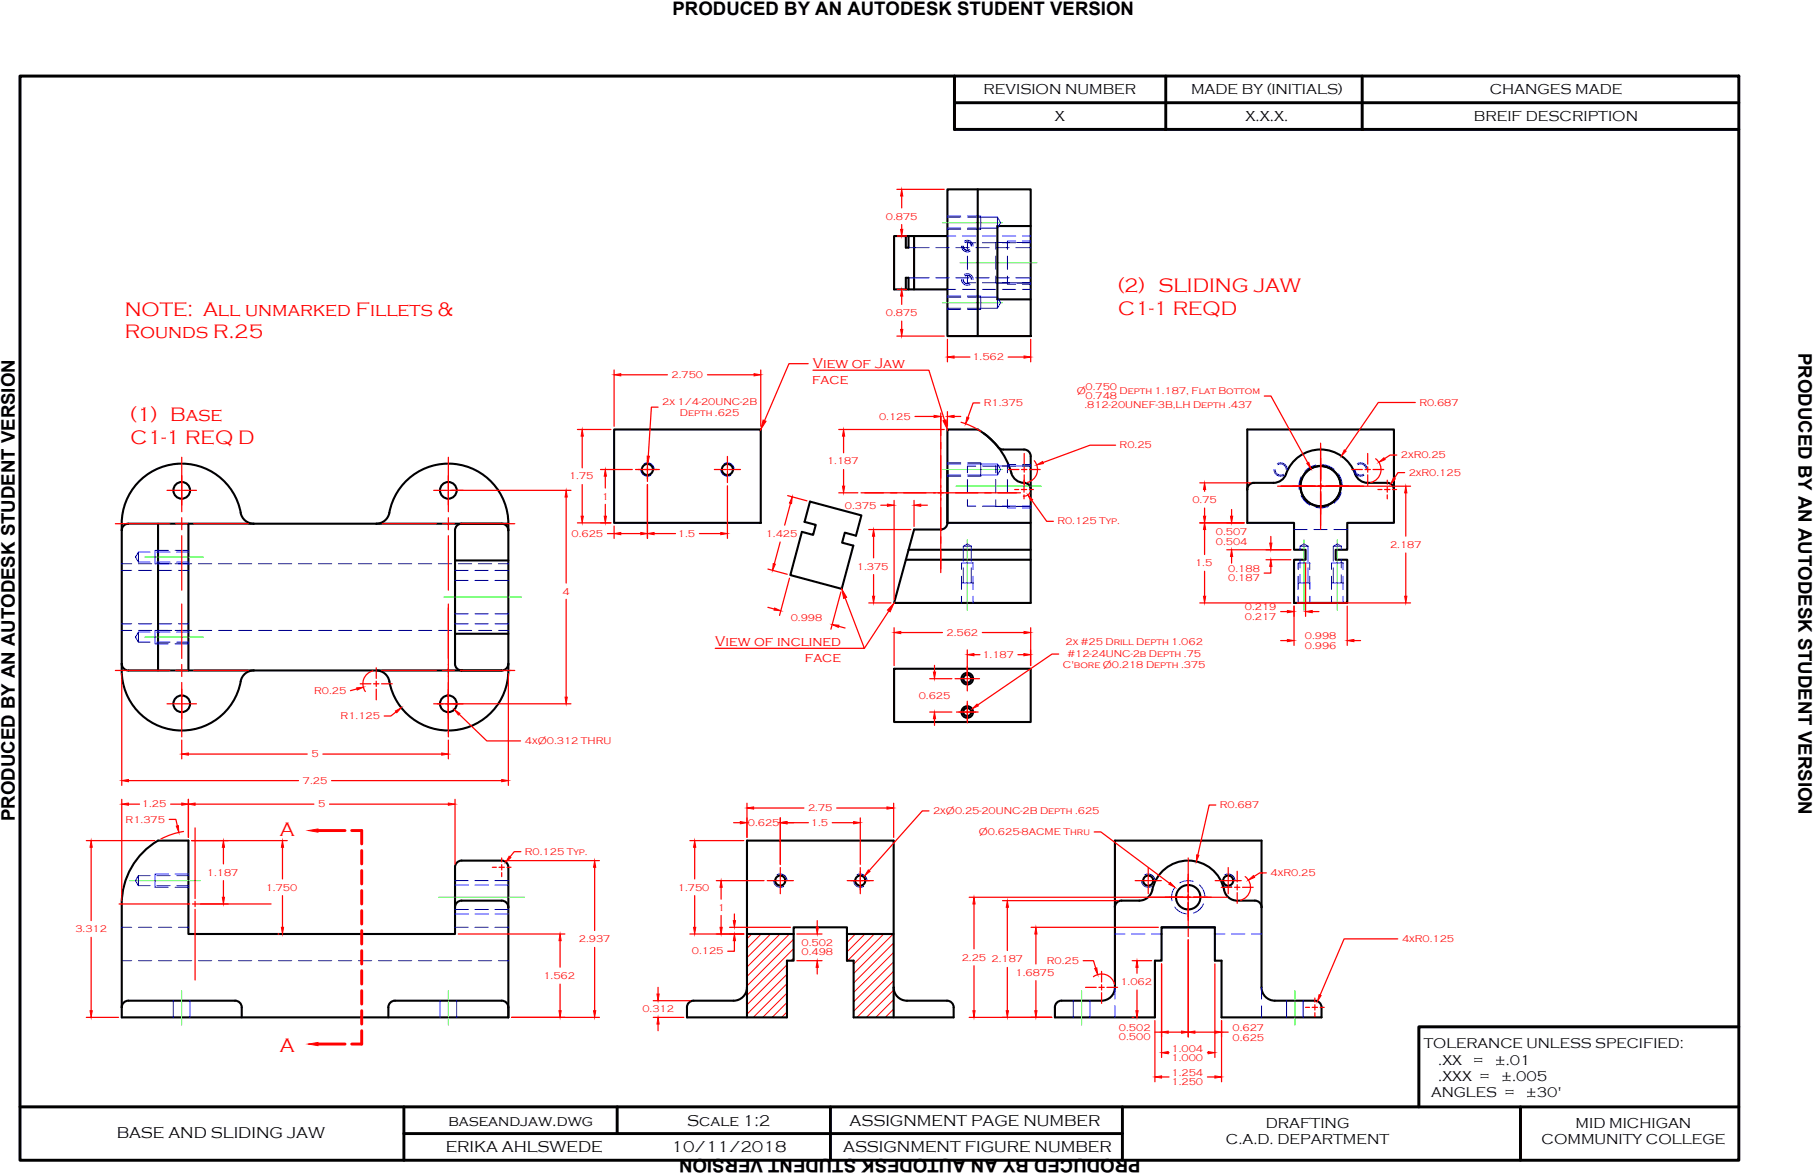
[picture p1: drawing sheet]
<svg xmlns="http://www.w3.org/2000/svg" width="432mm" height="279mm" viewBox="0 0 432 279" stroke-linecap="round" stroke-linejoin="round" font-family="sans-serif">
<!-- layer: OBJECT LINES -->
<g fill="none" stroke="#000" stroke-width=".5">
<path d="M4.8 18.1h222.5v12.7h186.8v213.6h-76.2v19h-333.1zM215.7 56.2v2.7h.7v-2.7M217.7 56.2v12.7M225.6 45.1h19.9v34.9h-19.9zM225.6 56.2h-12.7v12.7h12.7M232.9 45.1v34.9M245.5 53.8h-7.9v17.4h7.9M215.7 68.9v-2.8h.7v2.8M146.3 102.2h34.9v22.2h-34.9zM192.9 119.4l12.3 3.3-1.3 4.8-2.7-.7-.6 2.3 2.6 .8-2.7 10.2-12.3-3.2 2.8-10.3 2.7 .7 .6-2.4-2.7-.7zM225.6 111.7v12.7M232.9 102.2h-7.3v22.2"/>
<path d="M232.9 102.2a17.5 17.5 0 0 1 4.8 4.2M234.3 103.1l1.6 1.3 1.8 2M237.7 106.4l.5 .4 .7 .2h5a1.57 1.57 0 0 1 1.6 1.6v7.9M237.7 106.4a17.5 17.5 0 0 1 3.2 6.2M240.9 112.6a3.5 3.5 0 0 0 3.6 2.4l.7 .6 .3 .9M245.5 116.5v27h-32.6l4.8-17.5h6.4a1.59 1.59 0 0 0 1.5-1.6M297.1 116.5a1.58 1.58 0 0 1 1.6-1.6h4.6a3.5 3.5 0 0 0 3.4-3 8.8 8.8 0 0 1 8.6-4.9 8.8 8.8 0 0 1 7.7 6.3 3.2 3.2 0 0 0 2.7 1.6h4.7a1.59 1.59 0 0 1 1.6 1.6M297.1 102.2h34.9v22.2h-11.1v6.4h-2.8v2.4h2.8v10.3h-12.7v-10.3h2.7v-2.4h-2.7v-6.4h-11.1zM37.6 124.6v35M44.9 124.6v35M60.4 124.6a3.1 3.1 0 0 1-3.1-2.6 14.3 14.3 0 0 0-15.3-11.6 14.3 14.3 0 0 0-13 14.2v35a14.3 14.3 0 0 0 13.3 14.2 14.3 14.3 0 0 0 15.2-12.3 3.2 3.2 0 0 1 2.9-1.9M108.4 133.4h12.7"/>
<path d="M110 124.6a1.58 1.58 0 0 0-1.6 1.6v31.8a1.59 1.59 0 0 0 1.6 1.6M119.5 124.6a1.59 1.59 0 0 1 1.6 1.6M121.1 124.6a14.3 14.3 0 0 0-13.4-14.2 14.3 14.3 0 0 0-15.1 12.3 3.2 3.2 0 0 1-3 1.9M121.1 124.6h-90.5a1.59 1.59 0 0 0-1.6 1.6M121.1 124.6v35a14.3 14.3 0 0 1-13.4 14.2 14.3 14.3 0 0 1-15.1-12.3 3.2 3.2 0 0 0-3-1.9M215.7 133.2h29.8M216.4 130.8h29.1M225.6 124.4h19.9M29 158a1.59 1.59 0 0 0 1.6 1.6h88.9a1.59 1.59 0 0 0 1.6-1.6M108.4 150.8h12.7M212.9 159.2h32.6v12.6h-32.6zM108.4 215.9a1.58 1.58 0 0 1 1.6-1.6h9.5a1.59 1.59 0 0 1 1.6 1.6"/>
<path d="M108.4 206.4a1.59 1.59 0 0 1 1.6-1.6h9.5a1.57 1.57 0 0 1 1.6 1.6M108.4 206.4v15.9h-63.5v-22.2h-7.3a17.4 17.4 0 0 0-8.6 15v27h92.1v-35.7M298.9 214.3a1.59 1.59 0 0 1 1.6 1.6M298.9 214.3h-4.2a3.2 3.2 0 0 1-3.2-2.5 8.8 8.8 0 0 0-8.9-7 8.8 8.8 0 0 0-8.3 7.6 3.2 3.2 0 0 1-3 1.9h-4.2a1.59 1.59 0 0 0-1.6 1.6M29 239.7a1.59 1.59 0 0 1 1.6-1.6l25.4 .1a1.57 1.57 0 0 1 1.6 1.5v2.4M121.1 239.7a1.58 1.58 0 0 0-1.6-1.5l-25.4-.1a1.59 1.59 0 0 0-1.6 1.6v2.4M177.9 222.3h11.1M177.9 235a3.2 3.2 0 0 1-3.2 3.2M189 222.3v6.3h-1.6v13.5h-23.8v-2.4a1.59 1.59 0 0 1 1.6-1.6l9.5 .1M189 222.3v-1.6h12.7v1.6M201.7 222.3v6.3h1.6v13.5h23.8v-2.4a1.58 1.58 0 0 0-1.6-1.5h-9.5a3.2 3.2 0 0 1-3.2-3.2M201.7 222.3h11.1"/>
<path d="M276.6 220.7h12.7M303.6 238.2a3.2 3.2 0 0 1-3.1-3.2v-34.9h-35v34.9a3.2 3.2 0 0 1-3.1 3.2h-9.6a1.57 1.57 0 0 0-1.6 1.5M303.6 238.2l9.6-.1a1.59 1.59 0 0 1 1.5 1.6v2.4h-23.8v-13.5h-1.6v-7.9h-12.7v7.9h-1.5v13.5h-23.9v-2.4M177.9 242.1v-42h34.9v42"/>
<circle cx="43.3" cy="116.7" r="1.98"/>
<circle cx="106.8" cy="116.7" r="1.98"/>
<circle cx="154.2" cy="111.7" r="1.32"/>
<circle cx="173.2" cy="111.7" r="1.32"/>
<circle cx="314.5" cy="115.7" r="4.8"/>
<circle cx="43.3" cy="167.5" r="1.98"/>
<circle cx="106.8" cy="167.5" r="1.98"/>
<circle cx="230.4" cy="161.5" r="1.38"/>
<circle cx="230.4" cy="169.5" r="1.38"/>
<circle cx="230.4" cy="161.5" r=".95"/>
<circle cx="230.4" cy="169.5" r=".95"/>
<circle cx="185.8" cy="209.6" r="1.2"/>
<circle cx="204.9" cy="209.6" r="1.2"/>
<circle cx="273.5" cy="209.6" r="1.2"/>
<circle cx="283" cy="213.5" r="2.91"/>
<circle cx="292.5" cy="209.6" r="1.2"/>
</g>
<!-- layer: HIDDEN -->
<g fill="none" stroke="#00f" stroke-width=".24">
<path d="M216.4 58.9h4.9M222.9 58.9h3.1M225.6 56.2h2M225.6 54.3h3.2M225.6 51.7h3.2M225.6 51.4h3.2M225.6 54.6h3.2M227.6 58.9h3.2M229 58.6a1.39 1.39 0 0 0 2.1 1.2M229.2 56.2h3.2M229.3 58.6a1.05 1.05 0 0 0 1.6 .9M229.4 58.6a.93 .93 0 0 0 1.5 .8"/>
<path d="M229.7 57.4a1.39 1.39 0 0 1 2.1 1.2M229.8 57.7a1.05 1.05 0 0 1 1.6 .9M229.9 57.7a.95 .95 0 0 1 1.4 .9M230.4 51.4h3.2v3.2h-3.2M230.4 51.7h7.2v2.6h-7.2M232.4 57.8h-2v1.6M232.4 58.9h3.2M234 56.2h3.2M234 57.8h3.2M237.2 58.9h3.1M237.6 51.7l.7 1.3-.7 1.3M238.7 56.2h3.2"/>
<path d="M238.7 57.8h3.2M240.5 57.7h-3.3v1.7M241.9 57.4h-2v2M241.9 58.9h3.6M242.1 57.7h3.4M243.5 56.2h2M243.5 57.8h2M243.5 57.4h2M216.4 66.1h4.9M222.9 66.1h3.1M225.6 68.9h2M225.6 73.4h3.2"/>
<path d="M225.6 70.7h3.2M225.6 70.5h3.2M225.6 73.6h3.2M227.6 66.1h3.2M229 66.5a1.39 1.39 0 0 0 2.1 1.2M229.2 68.9h3.2M229.3 66.5a1.05 1.05 0 0 0 1.6 .9M229.4 66.5a.93 .93 0 0 0 1.5 .8M229.7 65.3a1.39 1.39 0 0 1 2.1 1.2M229.8 65.6a1.05 1.05 0 0 1 1.6 .9M229.9 65.7a.95 .95 0 0 1 1.4 .8M230.4 70.5h3.2v3.1h-3.2"/>
<path d="M230.4 70.7h7.2v2.7h-7.2M230.4 60.9v3.2M230.4 65.7v1.6h2M232.4 66.1h3.2M234 68.9h3.2M234 67.3h3.2M237.2 65.7v1.6h3.3h-3.3M237.2 60.9v3.2M237.2 66.1h3.1M237.6 70.7l.7 1.4-.7 1.3M238.7 68.9h3.2M238.7 67.3h3.2"/>
<path d="M239.9 65.7v2h2M239.9 60.9v3.2M241.9 66.1h3.6M242.1 67.3h3.4M243.5 68.9h2M243.5 67.3h2M243.5 67.7h2M152.6 111.7a1.57 1.57 0 0 0 2.4 1.4M153.4 110.4a1.58 1.58 0 0 1 2.4 1.3M171.7 111.7a1.57 1.57 0 0 0 2.4 1.4M172.5 110.4a1.58 1.58 0 0 1 2.3 1.3M225.6 113.1h3.2"/>
<path d="M225.6 110.4h3.2M225.6 110.2h3.2M225.6 113.3h3.2M230.4 110.4h7.2v2.7h-7.2M230.4 118.9v1.6h2M230.4 110.2h3.2v3.1h-3.2M230.4 114.1v3.2M232.4 110.9h-2v1.6M234 110.9h3.2M237.2 118.9v1.6h3.3h-3.3M237.2 114.1v3.2M237.6 110.4l.7 1.3-.7 1.4"/>
<path d="M238.7 110.9h3.2M239.9 118.9v2h2M239.9 114.1v3.2M240.5 110.9h-3.3v1.6M241.9 110.6h-2v1.9M242.1 110.9h3.4M243.5 110.9h2M243.5 110.6h2M303.4 111.7a1.57 1.57 0 0 0 2.4 1.4M303.7 111.7a1.32 1.32 0 0 0 2 1.2M304.2 110.4a1.58 1.58 0 0 1 2.4 1.3M304.3 110.6a1.32 1.32 0 0 1 2 1.1"/>
<path d="M309.9 113.5l-.4 1.3-.1 1.7M309.9 118l.7 1.1 1.4 1.1M313.4 110.7l-1.3 .5-1.4 1M314.9 110.6l1.7 .4 1.1 .7M318.8 112.8l.6 1.1 .3 1.8M319.5 117.2l-.8 1.5-.9 1M322.5 111.7a1.57 1.57 0 0 0 2.4 1.4M322.7 111.7a1.32 1.32 0 0 0 2 1.2M323.3 110.4a1.58 1.58 0 0 1 2.3 1.3M323.4 110.6a1.32 1.32 0 0 1 2 1.1M29 134.2h2.4M29 135.8h2.4"/>
<path d="M33 131.4v2.4l-.7-1.2zM33 134.2h3.1M33 135.8h3.1M33 133.8h2.7M33 131.4h2.7M37.3 133.8h3.2M37.3 131.4h3.2M37.7 135.8h3.2M40.1 131h-3.2v3.2h4M41.7 134.2h4M41.7 131h3.2M42.1 133.8h2.8"/>
<path d="M42.1 131.4h2.8M42.5 135.8h2.4M47.3 134.2h3.1M52 134.2h3.2M56.8 134.2h3.2M61.5 134.2h3.2M66.3 134.2h3.2M71.1 134.2h3.1M75.8 134.2h3.2M80.6 134.2h3.2M85.4 134.2h3.1M90.1 134.2h3.2"/>
<path d="M94.9 134.2h3.2M99.6 134.2h3.2M104.4 134.2h3.2M108.4 135.8h3.1M108.4 138.1h3.1M109.2 134.2h3.1M113.1 135.8h3.2M113.1 138.1h3.2M113.9 134.2h3.2M117.9 135.8h3.2M117.9 138.1h3.2M118.7 134.2h2.4"/>
<path d="M229 135.6v-1.6h2.8v1.6M229 137.1v1.6M229.4 130l1-.5 .9 .5M229.4 135.2v3.5M231.3 130h-1.9v3.6M231.3 130v3.6M231.3 135.2v3.5M231.8 137.1v1.6M234 120.5h3.2M238.7 120.5h3.2M242.1 120.5h3.4M243.5 120.5h2"/>
<path d="M243.5 120.9h2M308.2 126h3.2M309.2 135.6v-1.6h2.7v1.6M309.2 137.1v1.6M309.6 130l1-.5 .9 .5M309.6 133.2v2M309.6 136.8v1.9M311.5 130h-1.9v.8M311.5 130v3.6M311.5 135.2v3.5M311.9 137.1v1.6M312.9 126h3.2"/>
<path d="M316.4 120.5l-1.2 .3-1.8-.1M317.1 135.6v-1.6h2.8v1.6M317.1 137.1v1.6M317.6 130l.9-.5 1 .5M317.6 135.2v3.5M317.7 126h3.2M319.5 130h-1.9v3.6M319.5 130v.8M319.5 133.2v2M319.5 136.8v1.9M319.9 137.1v1.6M29 150h2.4"/>
<path d="M29 148.5h2.4M33 150.4v2.4l-.7-1.2zM33 150h3.1M33 148.5h3.1M33 152.8h2.7M33 150.4h2.7M37.3 152.8h3.2M37.3 150.4h3.2M37.7 150h3.2M37.7 148.5h3.2M40.1 150h-3.2v3.2h3.2M41.7 150h4"/>
<path d="M41.7 153.2h3.2M42.1 152.8h2.8M42.1 150.4h2.8M42.5 148.5h2.4M47.3 150h3.1M52 150h3.2M56.8 150h3.2M61.5 150h3.2M66.3 150h3.2M71.1 150h3.1M75.8 150h3.2M80.6 150h3.2"/>
<path d="M85.4 150h3.1M90.1 150h3.2M94.9 150h3.2M99.6 150h3.2M104.4 150h3.2M108.4 148.5h3.1M108.4 146.1h3.1M109.2 150h3.1M113.1 148.5h3.2M113.1 146.1h3.2M113.9 150h3.2M117.9 148.5h3.2"/>
<path d="M117.9 146.1h3.2M118.7 150h2.4M229 140.3v-1.6h2.8v1.6M229 141.9v1.6M231.8 141.9v1.6M309.2 140.3v-1.6h2.8v1.6M309.2 141.9v1.6M312 141.9v1.6M317.1 140.3v-1.6h2.8v1.6M317.1 141.9v1.6M319.9 141.9v1.6M229.3 161.5a1.04 1.04 0 0 0 1.6 .9"/>
<path d="M229.3 169.5a1.04 1.04 0 0 0 1.6 .9M229.8 160.6a1.06 1.06 0 0 1 1.6 .9M229.8 168.6a1.06 1.06 0 0 1 1.6 .9M33 208.4v2.4l-.7-1.2zM33 210.8h2.7M33 208.4h2.7M37.3 210.8h3.2M37.3 208.4h3.2M40.1 208h-3.2v3.2h3.2M41.7 211.2h3.2M41.7 208h3.2M42.1 210.8h2.8"/>
<path d="M42.1 208.4h2.8M108.4 217.5h3.1M108.4 209.6h3.1M108.4 216.5h3.1M108.4 210.6h3.1M113.1 217.5h3.2M113.1 209.6h3.2M113.1 216.5h3.2M113.1 210.6h3.2M117.9 217.5h3.2M117.9 209.6h3.2M117.9 216.5h3.2"/>
<path d="M117.9 210.6h3.2M184.3 209.6a1.57 1.57 0 0 0 2.3 1.3M185 208.2a1.59 1.59 0 0 1 2.4 1.4M203.3 209.6a1.57 1.57 0 0 0 2.4 1.3M204.1 208.2a1.59 1.59 0 0 1 2.4 1.4M271.9 209.6a1.58 1.58 0 0 0 2.4 1.3M272.7 208.2a1.59 1.59 0 0 1 2.4 1.4M279.8 211.2a3.8 3.8 0 0 0-.7 3.2M279.8 215.9a3.9 3.9 0 0 0 2.8 1.6M284.2 209.8a4 4 0 0 0-3.2 .3M285.7 210.6a4 4 0 0 1 1.3 2.9M286.6 215.1a3.9 3.9 0 0 1-2.4 2.2"/>
<path d="M290.9 209.6a1.58 1.58 0 0 0 2.4 1.3M291.7 208.2a1.59 1.59 0 0 1 2.4 1.4M29 228.6h2.4M29 220.7h2.4M33 228.6h3.1M33 220.7h3.1M37.7 228.6h3.2M37.7 220.7h3.2M41.3 238.2v3.9M42.5 228.6h3.2M42.5 220.7h2.4M45.2 238.2v3.9"/>
<path d="M47.3 228.6h3.1M52 228.6h3.2M56.8 228.6h3.2M61.5 228.6h3.2M66.3 228.6h3.2M71.1 228.6h3.1M75.8 228.6h3.2M80.6 228.6h3.2M85.4 228.6h3.1M90.1 228.6h3.2M94.9 228.6h3.2M99.6 228.6h3.2"/>
<path d="M104.4 228.6h3.2M104.8 238.2v3.9M108.4 220.7h3.1M108.8 238.2v3.9M109.2 228.6h3.1M113.1 220.7h3.2M113.9 228.6h3.2M117.9 220.7h3.2M118.7 228.6h2.4M255.6 238.2v3.9M259.6 238.2v3.9M265.5 222.3h2.4"/>
<path d="M265.5 235v2.8M265.5 239.3v2.8M269.5 222.3h3.2M274.3 222.3h2.3M289.3 222.3h2.4M293.3 222.3h3.2M298.1 222.3h2.4M300.5 235v2.8M300.5 239.3v2.8M306.4 238.2v3.9M310.4 238.2v3.9"/>
</g>
<!-- layer: CENTERLINE -->
<g fill="none" stroke="#0f0" stroke-width=".24">
<path d="M224.4 53h14.3M224.4 72.1h14.3M228.6 62.5h18.4M224.4 111.7h14.3M227.7 115.7h20.3M34.5 132.6h13.9M230.4 128.5v16.7M310.6 128.5v16.7M318.5 128.5v16.7M34.5 151.6h13.9M105.7 142.1h18.5M30.8 209.6h16.9"/>
<path d="M104.5 213.5h20.4M43.3 235.8v8.1M106.8 235.8v8.1M257.6 235.8v8.1M308.4 235.8v8.1"/>
</g>
<!-- layer: SECTION LINES -->
<g fill="none" stroke="#f00" stroke-width=".24">
<path d="M179 222.3l-1.1 1.1M181.3 222.3l-3.4 3.4M183.5 222.3l-5.6 5.6M185.8 222.3l-7.9 7.9M187.4 229.6l-9.5 9.5M187.4 231.9l-9.5 9.5M187.4 234.1l-8 8M187.4 236.3l-5.7 5.8M187.4 238.6l-3.5 3.5M188 222.3l-10.1 10.1M189 223.5l-11.1 11.1M189 225.8l-11.1 11.1"/>
<path d="M189 228l-.6 .6M203.7 222.3l-2 2M206 222.3l-4.3 4.2M208.2 222.3l-6.3 6.3M210.5 222.3l-7.2 7.1M212.7 222.3l-9.4 9.4M212.8 224.4l-9.5 9.5M212.8 226.7l-9.5 9.5M212.8 228.9l-9.5 9.5M212.8 231.2l-9.5 9.5M212.8 233.4l-8.7 8.7M212.8 235.6l-6.4 6.5"/>
<path d="M212.8 237.9l-4.2 4.2M187.4 240.8l-1.2 1.3M212.8 240.1l-1.9 2"/>
</g>
<!-- layer: CUTTING PLANE LINE -->
<g fill="none" stroke="#f00" stroke-width=".7">
<path d="M75.7 197.7h6.5M83.8 197.7h2.3v3.1M86.1 202.4v3.2M86.1 207.2v3.2M86.1 212v3.1M86.1 216.7v3.2M86.1 221.5v3.2M86.1 226.3v3.1M86.1 231v3.2M86.1 235.8v3.2M75.7 248.5h6.5M86.1 240.5v3.2"/>
<path d="M86.1 245.3v3.2h-2.3"/>
</g>
<g fill="#f00" stroke="#f00" stroke-width=".24">
<path d="M73.4 197.7l2.3-.4v.7z"/>
<path d="M73.4 248.5l2.3-.4v.8z"/>
</g>
<!-- layer: DIMENSIONS -->
<g fill="none" stroke="#f00" stroke-width=".3">
<path d="M213.6 45.1h11.3M213.7 56.2h2.2M214.8 46.7v2.8M214.8 53.4v1.2M213.6 80h11.3M213.7 68.9h2.2M214.8 70.5v1.9M214.8 76.4v2M146.3 88.1v13.4M147.8 89.2h11.2M156.7 96.9h-1.6l-.7 11.7M168.5 89.2h11.1"/>
<path d="M181.2 88.1v13.4M192.5 86.6h-4.6l-5.8 13.5M193.6 88.1h27.6l3.8 11.9M217.9 99.1h4.6M224.1 98.3v38M225.6 80.8v5.3M225.6 98v3.5M227.2 99.1h1.6M227.2 85h3.8M233.4 95.9h-1.6l-1.3 3.5M240.1 85h3.8M245.5 80.8v5.3"/>
<path d="M301.1 94.3h1.6l8.8 15.9M337.1 95.8h-8.8l-7.9 11.4M39.8 116.7h3.1M43.1 116.7h.4M43.3 108.8v13M43.7 116.7h3.1M103.3 116.7h3.1M106.6 116.7h.4M106.8 108.8v13M107.2 116.7h28.8M134.8 118.3v20.5M137.5 102.2h8"/>
<path d="M138.7 103.8v7.5M138.7 115.3v7.6M143 111.7h7.6M144.2 113.3v2.9M151.4 111.7h5.6M154.2 108.9v5.7M154.2 115.3v12.8M170.1 111.7h2.8M173.1 111.7h.3M173.2 108.6v2.8M173.2 111.6v.3M173.2 112.1v2.8"/>
<path d="M173.2 115.6v12.5M173.6 111.7h2.8M187.6 118l4.6 1.2M188.3 119.8l-1.4 5.2M199.8 117.3h4.5M199.8 102.2h25.1M200.9 103.8v4M200.9 111.7v4M205.1 117.3h37.9M212.9 119.1v23.6M217.7 119.1v6.2M228.9 100.5l2.1 .8 2.6 1.4"/>
<path d="M240.1 111.7h2.6M241.7 116.5h.9M243.3 116.5h1.2M243.3 111.7h1.3M243.9 114.3v.9M243.9 115.9v1.2M243.9 117.8v.9M243.9 107.9v2.6M243.9 111.1v1.3M243.9 113v2.5M245.2 116.5h.9M245.2 111.7h2.5"/>
<path d="M245.3 117.2l-.5 .6-1.1 .3M245.7 119.1l3.6 5h1.6M246.3 109.7a3.2 3.2 0 0 1-1.7 5.1M265.7 105.9h-6.1l-11.2 4.2M285.8 114.9h12.1M286.9 116.5v.4M304.3 115.7h31.7M314.5 105.5v9.2M314.5 114.8v1.8M314.5 116.7v9.3M321.9 111.7h2.6M325.1 111.7h1.3"/>
<path d="M325.7 107.9v2.6M325.7 111.1v1.3M325.7 113v2.5M327 111.7h2.6M327.6 109.2a3.2 3.2 0 0 1 1.3 3.2 3.2 3.2 0 0 1-2.4 2.4M328.2 116.5h.9M329.8 116.5h1.2M330.4 114.3v.9M330.4 115.9v1.2M330.4 117.8v.9M331.7 116.5h.9M332.7 108.3h-1.6l-1.3 .9"/>
<path d="M334.5 112.5h-1.5l-.9 1.3M334.8 117.3v10.3M27.5 124.6h12.9M41.9 124.6h2.8M43.3 123.2v2.9M43.3 127.5v13M46.1 124.6h13M91 124.6h12.9M105.4 124.6h2.8M106.8 123.2v2.9M106.8 127.5v13M109.6 124.6h13"/>
<path d="M137.5 124.4h8M144.2 120v2.9M144.7 127h1.6M146.3 125.2v2.9M147.8 127h4.8M155.8 127h5.1M166.6 127h5.1M182.9 135.4l4.6 1.3M185.8 129l-1.4 5.2M188 137.6l-2.3 8.9M206.9 126h10M208.1 127.6v5.2"/>
<path d="M208.1 136.7v5.2M209.8 120.2h1.6M219.3 120.2h1.6M285.8 124.4h10.5M286.9 120.9v2M286.9 126v6M286.9 136v5.9M292.2 130.8h15.2M293.3 121.3v1.6M293.3 132.4v1.6M301.5 133.2h5.9M302.7 134.8v1.6h-1.6"/>
<path d="M302.7 127.7v1.6M310.9 134v12.7M334.8 131.6v10.3M27.5 159.6h12.9M41.9 159.6h2.8M43.3 143.8v12.9M43.3 158.1v2.9M46.1 159.6h13M88.8 159.6a3.2 3.2 0 0 0-1.8 5M89.6 158.9v2.6M91 159.6h31.6M106.8 143.8v31.6"/>
<path d="M134.8 142.6v23.3M182.9 144.5l1.5 .4M199.7 149.1l1.6 .4M200.3 140.9l-2.4 8.8M201.3 142.3l4.6 12h-35.6M206.9 143.5h5.3M211.7 145.4l-5.8 8.9M212.9 149.4v9M214.5 150.5h10M222.6 158.3v1.6M230.4 154.7v6.5M232 155.8h1.4"/>
<path d="M234 150.5h9.9M242.4 155.8h1.5M245.4 154.7v3.7M245.5 149.4v9M252.1 155.7h-1.5l-17.7 12.1M285.8 143.5h21.6M305 145.6h1.6M305 152.5h1.6M308.2 144.3v9.3M309 143.5h27M312.5 145.6h1.6M320.9 144.3v9.3"/>
<path d="M322.5 152.5h1.5M29 160.3v26.6M39.8 167.5h3.1M43.1 167.5h.4M43.3 162.4v13M43.3 176.1v4.5M43.7 167.5h3.1M44.9 179.5h28.3M76.9 179.5h28.3M85 164l-1.5 .4M85.8 162.7h2.5M89 162.7h1.2"/>
<path d="M89.6 162.1v1.3M89.6 164v2.5M90.9 162.7h2.5M94.3 169.4l-1.2 1h-1.6M103.3 167.5h32.7M106.8 176.1v4.5M109.4 170l6.5 6.3h8.1M121.1 160.3v26.6M221.4 161.5h5.3M221.4 169.5h5.3M222.6 171v1.6M227.5 161.5h2.6"/>
<path d="M227.8 169.5h5.2M230.2 161.5h.3M230.4 161.4v.3M230.4 161.8v2.6M230.4 166.9v2.3M230.4 169.4v.2M230.4 169.7v2.3M230.4 167.4v.8M230.4 168.8v1.3M230.4 170.7v.8M230.7 161.5h2.6M29 190.2v24.2"/>
<path d="M30.6 185.8h40.5M30.6 191.4h2.6M40.3 195h1.6l.3 1.6M40.6 191.4h2.7M43.7 197.9a17.5 17.5 0 0 0-5.4 1.8M44.9 190.2v9.1M46.5 197v16.9M46.5 191.4h28.3M78.5 191.4h28.3M79 185.8h40.5M108.4 190.2v15.4M174.7 195.8h1.6"/>
<path d="M177.9 191.2v8.1M179.5 192.3h12M185.8 194.6v11.1M187.4 195.8h5.1M198.2 195.8h5.1M199.3 192.3h12M204.9 194.6v11.1M212.8 191.2v8.1M221.3 193h-1.6l-12.7 14.2M260.6 198h1.6l16.3 12.2M289.6 191.6h-1.6l-2.7 11.9M20.6 200.1h16.3"/>
<path d="M21.7 201.6v17.5M28.4 215.1h16.8M45.6 200.1h22.8M45.8 215.1h1.3M46.5 214.5v1.3M46.5 216.4v16.8M47.2 215.1h17.4M53.2 201.6v4M53.2 209.6v3.9M67.3 201.6v7.6M67.3 213.2v7.5M117.3 206.4h.9"/>
<path d="M118.9 206.4h1.2M119.5 204.2v.9M119.5 205.8v1.2M119.5 207.7v.9M120.2 204.8h22.6M120.8 206.4h.9M124.1 202.7h-1.6l-1 1.2M141.6 206.4v15.1M164.3 200.1h12.8M165.4 201.6v7.6M165.4 213.2v7.5M170.6 209.6h11.4"/>
<path d="M171.7 211.2v2.8M171.7 217.9v2.8M174.9 217.5v1.6M182.7 209.6h2.8M185.7 209.6h.3M185.8 206.5v2.8M185.8 209.4v.3M185.8 209.9v2.8M186.2 209.6h2.8M194.6 219.1v1.6M201.8 209.6h6.2M204.9 206.5v6.2"/>
<path d="M230.8 213.5h51.4M232 215.1v10.7M238.8 214.3h27.6M239.9 215.9v10.3M270.4 209.6h2.8M273.3 209.6h.3M273.5 206.5v2.8M273.5 209.4v.3M273.5 209.9v2.8M273.8 209.6h2.8M282.4 213.5h1.2M283 204.2v8.5"/>
<path d="M283 212.9v1.3M283 214.3v8.6M283.8 213.5h8.6M289.4 209.6h2.8M290.9 211.2h2.5M292.4 209.6h.3M292.5 206.5v2.8M292.5 209.4v.3M292.5 209.9v2.8M292.8 209.6h2.8M294 211.2h1.3M294.7 207.4v2.5"/>
<path d="M294.7 210.5v1.3M294.7 212.4v2.6M295.9 211.2h2.6M296.6 208.6a3.2 3.2 0 0 1 1.2 3.2 3.2 3.2 0 0 1-2.4 2.5M301.6 207.7h-1.6l-1.3 .9M21.7 223.1v17.4M66.1 222.3h.4M109.1 222.3h25.4M133.4 223.9v6.3M133.4 234.2v6.3M141.6 225.5v15M155.6 238.2h8.8"/>
<path d="M156.7 235v1.6M164.3 222.3h12.8M173.8 220.7h14.5M174.9 223.9v2.5h-1.6M189.8 222.3h6M189.8 228.6h6M194.6 230.2v1.6M232 229.8v10.7M239.9 230.2v10.3M245.6 220.7h30.3M246.7 222.3v7.1M246.7 233.4v7.1"/>
<path d="M258 228.6h2.4l.6 1.8M258.6 235h2.5M260.4 232.5a3.2 3.2 0 0 1 5 1.7M261.7 235h1.3M262.4 231.2v2.5M262.4 234.3v1.3M262.4 236.3v2.5M263.6 235h2.6M269.7 228.6h4.6M270.8 230.2v1.4M270.8 235.6v4.9M276.6 229.4v22.3"/>
<path d="M283 223.7v23.1M289.3 229.4v22.3M310.9 239.7h1M312.5 239.7h1.3M313.2 237.5v1M313.2 239.1v1.3M314.4 239.7h1M332.9 223.4h-12.8l-5.7 13.4M20.6 242.1h7.6M121.8 242.1h21M155.6 242.1h7.3M156.7 243.7v1.6"/>
<path d="M230.8 242.1h19.7M269.7 242.1h.3M275.1 245.6h1.5M275.1 242.9v14.6M276.6 256.3h1.8M278.2 245.6h3.2M278.2 250.5h.2M284.6 245.6h4.7M287.6 256.3h1.7M287.6 250.5h.2M290.9 245.6h1.6M290.9 242.9v14.6"/>
<path d="M313.2 241v1"/>
</g>
<g fill="#f00" stroke="#f00" stroke-width=".24">
<path d="M94.2 169.2l1.4-.8-1.1 1.2z"/>
<path d="M320.2 107.1l.4 .3-1.1 1.1z"/>
<path d="M328.4 110l1.2-1.1 .3 .5z"/>
<path d="M285 203.4l.5 .1-.6 1.5z"/>
<path d="M297.3 209.5l1.2-1.1 .3 .4z"/>
<path d="M314.2 236.7l.5 .2-.9 1.4z"/>
<path d="M331.9 113.7l.4 .3-1 1.2z"/>
<path d="M42 196.6l.5-.1 .1 1.6z"/>
<path d="M121.3 203.8l.4 .3-1.2 1.1z"/>
<path d="M230.3 99.3l.5 .2-.8 1.4z"/>
<path d="M246.9 110.6l1.4-.8 .2 .5z"/>
<path d="M244.8 117.8l1.1 1.1-.4 .3z"/>
<path d="M108.2 168.9l1.3 .9-.3 .4z"/>
<path d="M154.1 108.6h.6l-.4 1.6z"/>
<path d="M231.5 168.7l1.2-1.1 .3 .4z"/>
<path d="M311.2 110.3l.5-.3 .5 1.5z"/>
<path d="M84.9 163.7l1.6-.1-1.4 .6z"/>
<path d="M278.7 210l1.1 1.2-1.4-.8z"/>
<path d="M206.8 207l.4 .4-1.2 1z"/>
<path d="M29 185.8l1.6-.3v.5z"/>
<path d="M119.5 185.5l1.6 .3-1.6 .2z"/>
<path d="M134.8 116.7l.3 1.6h-.5z"/>
<path d="M134.6 165.9h.5l-.3 1.6z"/>
<path d="M43.3 191.1l1.6 .3-1.6 .2z"/>
<path d="M29 191.4l1.6-.3v.5z"/>
<path d="M53.2 200.1l.3 1.5h-.6z"/>
<path d="M52.9 213.5h.6l-.3 1.6z"/>
<path d="M67.3 200.1l.2 1.5h-.5z"/>
<path d="M67 220.7h.5l-.2 1.6z"/>
<path d="M106.8 191.1l1.6 .3-1.6 .2z"/>
<path d="M44.9 191.4l1.6-.3v.5z"/>
<path d="M177.9 192.3l1.6-.3v.6z"/>
<path d="M211.3 192l1.5 .3-1.5 .3z"/>
<path d="M165.4 200.1l.3 1.5h-.5z"/>
<path d="M165.2 220.7h.5l-.3 1.6z"/>
<path d="M171.7 209.6l.3 1.6h-.5z"/>
<path d="M171.5 220.7h.5l-.3 1.6z"/>
<path d="M185.8 195.8l1.6-.3v.6z"/>
<path d="M176.3 195.5l1.6 .3-1.6 .3z"/>
<path d="M203.3 195.5l1.6 .3-1.6 .3z"/>
<path d="M133.4 222.3l.3 1.6h-.6z"/>
<path d="M133.1 240.5h.6l-.3 1.6z"/>
<path d="M174.6 219.1h.6l-.3 1.6z"/>
<path d="M174.9 222.3l.3 1.6h-.6z"/>
<path d="M141.6 204.8l.3 1.6h-.5z"/>
<path d="M141.4 240.5h.5l-.3 1.6z"/>
<path d="M21.7 200.1l.3 1.5h-.6z"/>
<path d="M21.4 240.5h.6l-.3 1.6z"/>
<path d="M239.9 214.3l.3 1.6h-.6z"/>
<path d="M239.6 240.5h.6l-.3 1.6z"/>
<path d="M232 213.5l.2 1.6h-.5z"/>
<path d="M231.7 240.5h.5l-.2 1.6z"/>
<path d="M281.4 245.4l1.6 .2-1.6 .3z"/>
<path d="M276.6 245.6l1.6-.2v.5z"/>
<path d="M283 245.6l1.6-.2v.5z"/>
<path d="M289.3 245.4l1.6 .2-1.6 .3z"/>
<path d="M275.1 256.3l1.5-.3v.6z"/>
<path d="M289.3 256l1.6 .3-1.6 .3z"/>
<path d="M276.6 250.5l1.6-.2v.5z"/>
<path d="M287.8 250.3l1.5 .2-1.5 .3z"/>
<path d="M246.7 220.7l.3 1.6h-.5z"/>
<path d="M246.5 240.5h.5l-.3 1.6z"/>
<path d="M270.8 228.6l.3 1.6h-.6z"/>
<path d="M270.5 240.5h.6l-.3 1.6z"/>
<path d="M156.5 236.6h.5l-.3 1.6z"/>
<path d="M156.7 242.1l.3 1.6h-.5z"/>
<path d="M260.7 230.5l.5-.2 .2 1.6z"/>
<path d="M43.3 179.5l1.6-.3v.5z"/>
<path d="M105.2 179.2l1.6 .3-1.6 .2z"/>
<path d="M194.4 220.7h.5l-.3 1.6z"/>
<path d="M194.6 228.6l.3 1.6h-.5z"/>
<path d="M230.4 155.8l1.6-.3v.6z"/>
<path d="M243.9 155.5l1.5 .3-1.5 .3z"/>
<path d="M222.3 159.9h.5l-.2 1.6z"/>
<path d="M222.6 169.5l.2 1.5h-.5z"/>
<path d="M217.7 120.2l1.6-.2v.5z"/>
<path d="M211.4 120l1.5 .2-1.5 .3z"/>
<path d="M208.1 126l.2 1.6h-.5z"/>
<path d="M207.8 141.9h.5l-.2 1.6z"/>
<path d="M188.7 118.2l-.2 1.7-.5-.2z"/>
<path d="M184.2 134.1l.5 .2-.7 1.4z"/>
<path d="M184.5 144.7l1.5 .7-1.6-.2z"/>
<path d="M198.2 148.6l1.6 .2-.1 .5z"/>
<path d="M225.6 99.1l1.6-.3v.6z"/>
<path d="M222.5 98.8l1.6 .3-1.6 .3z"/>
<path d="M200.9 102.2l.3 1.6h-.6z"/>
<path d="M200.6 115.7h.6l-.3 1.6z"/>
<path d="M225.6 85l1.6-.3v.5z"/>
<path d="M243.9 84.7l1.6 .3-1.6 .2z"/>
<path d="M214.5 78.4h.5l-.2 1.6z"/>
<path d="M214.8 68.9l.2 1.6h-.5z"/>
<path d="M214.8 45.1l.2 1.6h-.5z"/>
<path d="M214.5 54.6h.5l-.2 1.6z"/>
<path d="M179.6 88.9l1.6 .3-1.6 .3z"/>
<path d="M146.3 89.2l1.5-.3v.6z"/>
<path d="M144.2 111.7l.2 1.6h-.5z"/>
<path d="M143.9 122.9h.5l-.2 1.5z"/>
<path d="M154.2 127l1.6-.3v.6z"/>
<path d="M171.7 126.7l1.5 .3-1.5 .3z"/>
<path d="M152.6 126.7l1.6 .3-1.6 .3z"/>
<path d="M146.3 127l1.5-.3v.6z"/>
<path d="M306.6 152.2l1.6 .3-1.6 .2z"/>
<path d="M320.9 152.5l1.6-.3v.5z"/>
<path d="M310.9 145.6l1.6-.3v.5z"/>
<path d="M306.6 145.3l1.6 .3-1.6 .2z"/>
<path d="M293.1 122.9h.5l-.3 1.5z"/>
<path d="M293.3 130.8l.3 1.6h-.5z"/>
<path d="M302.4 129.3h.5l-.2 1.5z"/>
<path d="M302.7 133.2l.2 1.6h-.5z"/>
<path d="M286.9 114.9l.3 1.6h-.6z"/>
<path d="M286.6 122.9h.6l-.3 1.5z"/>
<path d="M286.9 124.4l.3 1.6h-.6z"/>
<path d="M286.6 141.9h.6l-.3 1.6z"/>
<path d="M334.8 115.7l.3 1.6h-.6z"/>
<path d="M334.5 141.9h.6l-.3 1.6z"/>
<path d="M138.7 102.2l.2 1.6h-.5z"/>
<path d="M138.4 122.9h.5l-.2 1.5z"/>
<path d="M212.9 150.5l1.6-.2v.5z"/>
<path d="M243.9 150.3l1.6 .2-1.6 .3z"/>
<path d="M181.7 100l.7 .3-1.2 1.9z"/>
<path d="M224.6 100.1l.7-.2 .3 2.3z"/>
<path d="M212.9 143.5l-.9 2.1-.6-.4z"/>
<path d="M200.5 140.1l1.1 2-.7 .3z"/>
</g>
<!-- layer: BORDER -->
<path d="M4.8 18.1h409.3v258h-409.3zM227.3 18.1v12.7h186.8M277.7 18.1v12.7M324.4 18.1v12.7M227.3 24.4h186.8M4.8 263.4h409.3M96.2 263.4v12.7M96.2 269.8h171.1M147 263.4v6.4M197.8 263.4v12.7M267.3 263.4v12.7M362.1 263.4v12.7" fill="none" stroke="#000" stroke-width=".7"/>
<!-- layer: Title Block -->
<path d="M414.1 244.4h-76.2v19" fill="none" stroke="#000" stroke-width=".7"/>
<g font-size="4.8" fill="#f00">
<text x="266.3" y="69.5">(2) SLIDING JAW</text>
<text x="29.7" y="75.1">NOTE: All unmarked Fillets &amp;</text>
<text x="266.3" y="74.9">C1-1 REQD</text>
<text x="29.7" y="80.5">Rounds R.25</text>
<text x="31" y="100.2">(1) Base</text>
<text x="31.1" y="105.6">C1-1 REQ D</text>
<text x="66.7" y="199">A</text>
<text x="66.7" y="250.4">A</text>
</g>
<g font-size="4.4">
<text x="160.2" y="3.5">PRODUCED BY AN AUTODESK STUDENT VERSION</text>
<text x="428.3" y="84" transform="rotate(90 428.3 84)">PRODUCED BY AN AUTODESK STUDENT VERSION</text>
<text x="3.5" y="195.4" transform="rotate(-90 3.5 195.4)">PRODUCED BY AN AUTODESK STUDENT VERSION</text>
<text x="271.6" y="275.9" transform="rotate(180 271.6 275.9)">PRODUCED BY AN AUTODESK STUDENT VERSION</text>
</g>
<g font-size="3.8">
<text x="106.8" y="268">baseandjaw.dwg</text>
<text x="163.7" y="268">Scale 1:2</text>
<text x="202.4" y="268">ASSIGNMENT PAGE NUMBER</text>
<text x="27.8" y="270.9">BASE AND SLIDING JAW</text>
<text x="106.2" y="274.2">ERIKA AHLSWEDE</text>
<text x="159.9" y="274.2">10/11/2018</text>
<text x="200.8" y="274.2">ASSIGNMENT FIGURE NUMBER</text>
</g>
<g font-size="3.5">
<text x="234.3" y="22.4">REVISION NUMBER</text>
<text x="283.7" y="22.4">MADE BY (INITIALS)</text>
<text x="354.8" y="22.4">CHANGES MADE</text>
<text x="251.2" y="28.9">X</text>
<text x="296.6" y="28.9">X.X.X.</text>
<text x="351.1" y="28.9">BREIF DESCRIPTION</text>
<text x="301.5" y="268.4">DRAFTING</text>
<text x="375.3" y="268.4">MID MICHIGAN</text>
<text x="292" y="272.3">C.A.D. DEPARTMENT</text>
<text x="367.2" y="272.3">COMMUNITY COLLEGE</text>
</g>
<g font-size="3.4" fill="#f00">
<text x="193.6" y="87.6">View of Jaw</text>
<text x="193.4" y="91.5">face</text>
<text x="170.3" y="153.8">View of inclined</text>
<text x="191.7" y="157.6">face</text>
</g>
<g font-size="3.4">
<text x="339.1" y="249.5">TOLERANCE UNLESS SPECIFIED:</text>
<text x="342.6" y="253.3">.XX</text>
<text x="342.6" y="257.3">.XXX =</text>
<text x="350.8" y="253.3">=</text>
<text x="356" y="253.3">±.01</text>
<text x="357.5" y="257.3">±.005</text>
<text x="340.8" y="261.2">ANGLES =</text>
<text x="363.4" y="261.2">±30'</text>
</g>
<g font-size="2.4" fill="#f00">
<text x="211" y="52.2">0.875</text>
<text x="211" y="75.2">0.875</text>
<text x="159.9" y="90">2.750</text>
<text x="231.6" y="85.7">1.562</text>
<text x="256.5" y="93.8">Ø</text>
<text x="258.5" y="92.8">0.750</text>
<text x="258.5" y="95">0.748</text>
<text x="266.7" y="93.8">Depth 1.187, Flat Bottom</text>
<text x="157.7" y="96.3">2x 1/4-20UNC-2B</text>
<text x="161.9" y="99">Depth .625</text>
<text x="209.4" y="99.9">0.125</text>
<text x="234.3" y="96.7">R1.375</text>
<text x="258.3" y="97.1">.812-20UNEF-3B,LH Depth .437</text>
<text x="338" y="96.6">R0.687</text>
<text x="266.7" y="106.7">R0.25</text>
<text x="197" y="110.5">1.187</text>
<text x="333.7" y="109.1">2xR0.25</text>
<text x="335.5" y="113.2">2xR0.125</text>
<text x="135.5" y="114.1">1.75</text>
<text x="143.4" y="118.9">1</text>
<text x="284" y="119.7">0.75</text>
<text x="201.2" y="121">0.375</text>
<text x="251.8" y="124.8">R0.125 Typ.</text>
<text x="136.1" y="127.7">0.625</text>
<text x="161.5" y="127.8">1.5</text>
<text x="182.4" y="127.8">1.425</text>
<text x="289.6" y="127.4">0.507</text>
<text x="289.6" y="129.6">0.504</text>
<text x="331.1" y="130.4">2.187</text>
<text x="204.1" y="135.5">1.375</text>
<text x="284.6" y="134.7">1.5</text>
<text x="292.5" y="136.1">0.188</text>
<text x="134" y="141.5">4</text>
<text x="292.5" y="138.3">0.187</text>
<text x="188.3" y="147.8">0.998</text>
<text x="296.5" y="145.3">0.219</text>
<text x="296.5" y="147.6">0.217</text>
<text x="225.4" y="151.3">2.562</text>
<text x="253.8" y="153.6">2x #25 Drill Depth 1.062</text>
<text x="310.8" y="152.2">0.998</text>
<text x="310.8" y="154.4">0.996</text>
<text x="234" y="156.6">1.187</text>
<text x="253.2" y="159.1">C'bore Ø0.218 Depth .375</text>
<text x="254.2" y="156.3">#12-24UNC-2b Depth .75</text>
<text x="74.8" y="165.1">R0.25</text>
<text x="218.8" y="166.3">0.625</text>
<text x="81.1" y="171.2">R1.125</text>
<text x="125" y="177">4xØ0.312 THRU</text>
<text x="74.2" y="180.2">5</text>
<text x="72.1" y="186.5">7.25</text>
<text x="29.9" y="195.8">R1.375</text>
<text x="33.8" y="192.1">1.25</text>
<text x="75.8" y="192.2">5</text>
<text x="178.1" y="196.6">0.625</text>
<text x="192.4" y="193.1">2.75</text>
<text x="193.1" y="196.6">1.5</text>
<text x="222.2" y="193.7">2xØ0.25-20UNC-2B Depth .625</text>
<text x="290.5" y="192.4">R0.687</text>
<text x="125" y="203.5">R0.125 Typ.</text>
<text x="233.1" y="198.7">Ø0.625-8ACME Thru</text>
<text x="49.3" y="208.4">1.187</text>
<text x="302.6" y="208.5">4xR0.25</text>
<text x="63.3" y="212">1.750</text>
<text x="161.5" y="212">1.750</text>
<text x="18" y="221.8">3.312</text>
<text x="170.9" y="216.7">1</text>
<text x="137.9" y="224.2">2.937</text>
<text x="164.8" y="227.1">0.125</text>
<text x="190.9" y="225.2">0.502</text>
<text x="190.9" y="227.4">0.498</text>
<text x="333.9" y="224.2">4xR0.125</text>
<text x="129.4" y="233">1.562</text>
<text x="229.1" y="228.6">2.25</text>
<text x="236.2" y="229">2.187</text>
<text x="241.9" y="232.2">1.6875</text>
<text x="249.3" y="229.4">R0.25</text>
<text x="266.8" y="234.4">1.062</text>
<text x="153" y="240.9">0.312</text>
<text x="266.5" y="245.4">0.502</text>
<text x="293.6" y="245.4">0.627</text>
<text x="266.5" y="247.6">0.500</text>
<text x="279" y="250.3">1.004</text>
<text x="293.6" y="247.6">0.625</text>
<text x="279" y="256">1.254</text>
<text x="279" y="252.4">1.000</text>
<text x="279" y="258.3">1.250</text>
</g>
</svg>
